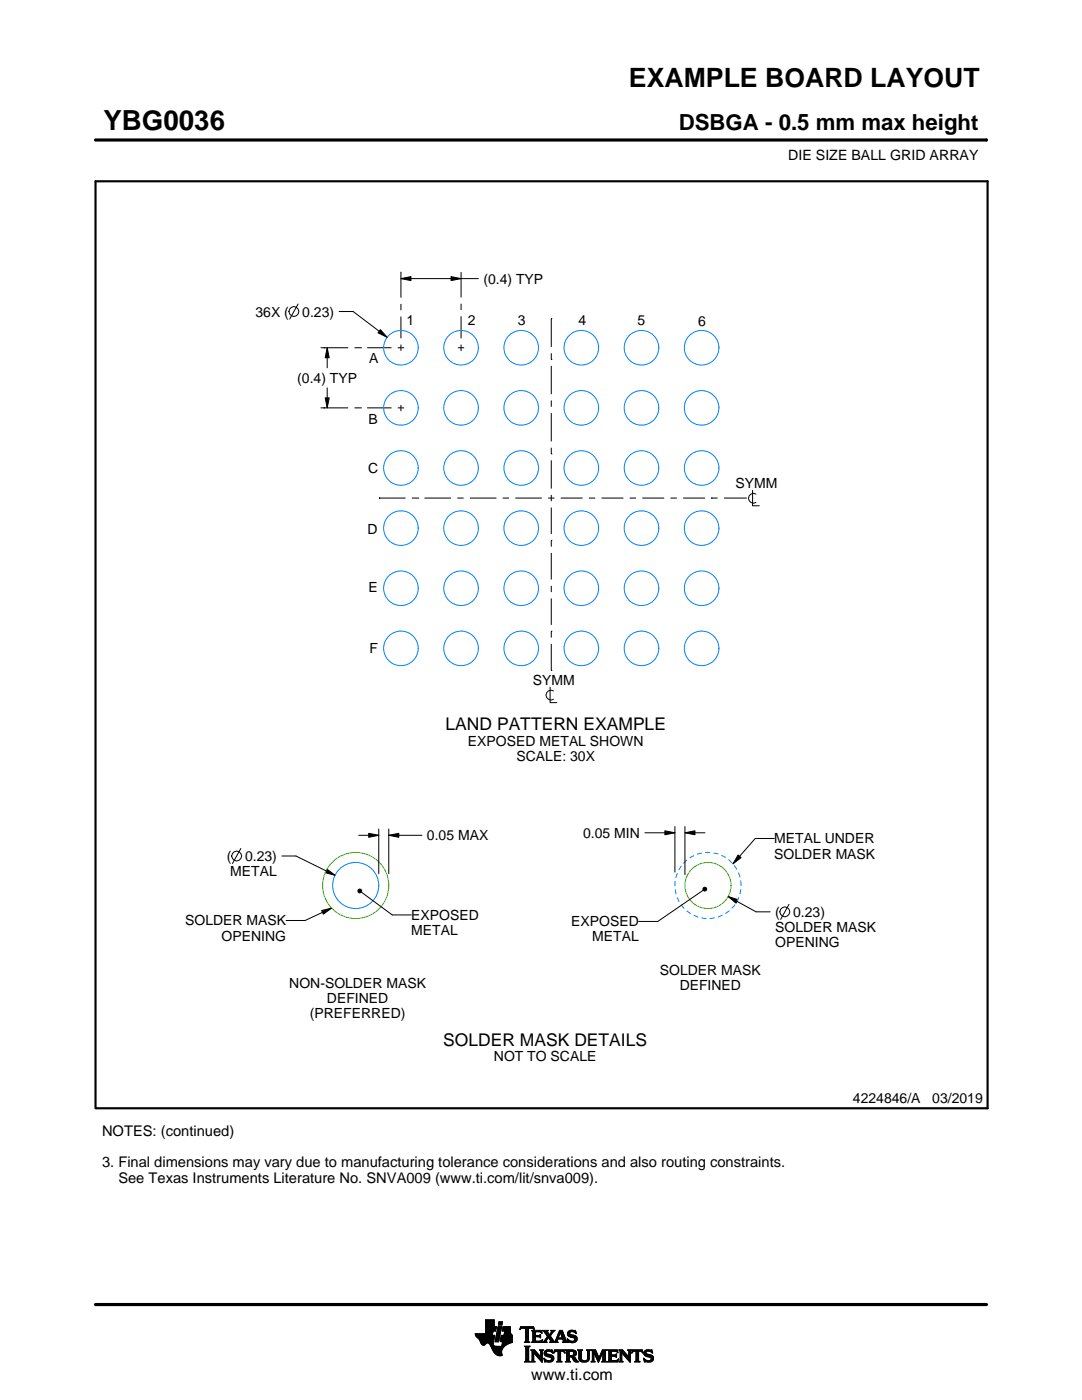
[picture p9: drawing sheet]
<svg xmlns="http://www.w3.org/2000/svg" width="216mm" height="279mm" viewBox="0 0 216 279" stroke-linecap="round" stroke-linejoin="round" font-family="sans-serif">
<g fill="none" stroke="#000" stroke-width=".2">
<path d="M19.1 27.9h177.7M196.8 27.7v.5M80 55.6l2-.4v.8zM80 54.2v5.2M80 55.6h15.5M90 55.2l2 .4-2 .4zM92 54.4v5M59.5 60.7l-1.7 3M64 69.4h5.5M64.6 69.4h.1M64.9 79.4h.8l-.4 2zM65.3 69.4l.4 2h-.8z"/>
<path d="M65.3 69.4v4M65.3 77.4v4M67.7 62.2h2.8l6.8 5.1M70.7 69.4h1.3M72 69.4h.1M73.3 69.4h4.8M75.9 65.8l1.4 1.5-1.9-.9zM79.4 69.4h1.2M80 60.7v1.2M80 63.2v4.3M80 68.8v1.2M91.4 69.4h1.2"/>
<path d="M92 60.6v1.3M92 63.1v4.4M92 68.8v1.3M110 71.8h.1M110 63.6h.1M110 63.6v5.6M110 70.5v1.3M110 73v5.7M110 79.9v1.3M64 81.4h5.5M64.6 81.4h.1M70.7 81.4h1.3"/>
<path d="M72 81.4h.1M73.2 81.4h4.9M75.6 99.4h.1M75.6 99.4h5.3M79.4 81.4h1.2M80 80.8v1.3M82.2 99.4h1.2M83.4 99.4h.1M84.7 99.4h5.3M91.2 99.4h1.3M93.8 99.4h5.2M100.3 99.4h1.3"/>
<path d="M102.8 99.4h5.3M109.4 99.4h1.2M110 90.6h.1M110 82.4v5.7M110 89.3v1.3M110 91.9v5.6M110 98.8v1.2M111.9 99.4h4.4M117.5 99.4h1.3M120 99.4h4.4M125.7 99.4h1.2M128.2 99.4h4.3"/>
<path d="M133.8 99.4h1.2M136.3 99.4h4.4M141.9 99.4h.1M141.9 99.4h1.3M144.4 99.4h4.4M148.8 99.4h.1M150.2 97.9v3h1.3M150.8 98.6a.98 .98 0 0 0-1.5 .8 .98 .98 0 0 0 1.5 .9M110 107.8h.1M110 101.3v5.3M110 107.8v1.3M110 110.4v5.3"/>
<path d="M110 116.9v1.3M110 119.4v5.3M109.8 137.1v3.1h1.3M110 126h.1M110 133.8h.1M110 126v1.2M110 128.5v5.3M110.4 137.9a.98 .98 0 0 0-1.5 .8 .98 .98 0 0 0 1.5 .9M48.1 169.3l-1.7 3M56.3 170.8h2.8l7.8 3.9M65.2 173.4l1.7 1.3-2-.5zM71.4 177.6l.3-.2 .3 .1 .2 .3-.2 .3-.3 .1-.3-.2z"/>
<path d="M71.6 166.7h4M72.1 178.1l6.2 4.5h3.8M73.6 166.3l2 .4-2 .4zM75.6 165.5v8.9M77.6 166.7l2-.4v.8zM77.6 165.5v8.9M77.6 166.7h6.6M128.7 166.2h6M132.7 165.8l2 .4-2 .4zM134.7 165v9.1M136.7 166.2l2-.4v.8zM136.7 165v9.6"/>
<path d="M136.7 166.2h4M140.3 177.3l.2-.2h.4l.1 .3-.1 .4h-.4l-.2-.2zM140.3 177.7l-9 6.2h-3.8M145.3 178.9l2 .6-.4 .7zM145.3 178.9l5.6 3.1h2.8M147.3 170.6l.6 .6-1.6 1.2zM154.5 167.3h-3.8l-4.4 5.1M64.2 181.7l2-.5-1.7 1.2zM66.2 181.2l-5.3 2.5h-3.8M157.4 180.5l-1.6 3M94.8 266.2h3.5M94.8 266.3h3.5"/>
<path d="M94.9 266.4h3.3M94.9 266.5h3.8l-.2 1.2M94.9 266.5h3.8M95 266.6h3.7M95 266.7h3.7M95.1 266.8h3.6M95.2 266.9h3.4M95.3 267h3.3M95.4 267.1h3.2M95.5 267.2h3.1M95.6 267.3h3M95.7 267.4h2.8"/>
<path d="M95.7 267.5h2.8M95.8 267.6h2.7M95.8 267.7h2.7M95.9 267.8h2.6M95.9 267.9h2.5M95.9 268h2.5M96 268h1.1M96 268.1h1M96.1 268.2h.8M96.1 268.3h.7M96.2 268.4h.6M96.3 268.4h.4"/>
<path d="M96.9 266.1h1.4M96.9 266h1.4M96.9 265.9h1.4M96.9 265.8h1.5M96.9 265.7h1.5M96.9 264.7l2.2 .1-.2 .9h-.5l-.2 .8M96.9 265.6h2M96.9 265.5h2M96.9 265.4h2M96.9 265.3h2.1M96.9 265.2h2.1M96.9 265.1h2.1"/>
<path d="M96.9 265h2.1M96.9 264.9h2.1M96.9 264.8h2.2M96.9 264.6h1.7M96.9 264.5h1.7M96.9 264.4h1.7M96.9 264.3h1.7M96.9 264.2h1.7M96.9 264.1h1.7M96.9 264h1.7M96.9 263.9h1.7M96.9 263.8h1.7"/>
<path d="M96.9 263.7h1.7M96.9 263.6h1.7M96.9 263.5h1.7M96.9 263.4h1.7M97.5 268h.9M97.6 268.1h.8M97.7 268.2h.7M97.7 268.3h.7M97.8 268.4h.6M97.9 268.5h.6M97.9 268.6h.7M98 268.7h1.1"/>
<path d="M98 268.8h2.6M98 268.8h2.5M98.1 268.9h2.3M98.1 269h2.3M98.1 269.1h2.2M98.2 269.2h2.1M98.2 269.2h2M98.2 269.3h2M98.3 269.4h1.9M98.3 269.5h1.8M98.4 269.6h1.7M98.4 268v.4l.3 .2 2 .1"/>
<path d="M98.5 269.7h1.6M98.5 267.7l-.1 .3M98.5 269.8h1.6M98.6 269.9h1.5M98.6 264.8v-1.4h-1.7v2.8h-2.1l.1 .3 .7 .8 .7 1.1 .3 .1 .6-.5 .4 .1 1 1.8 .8 .6h.8l-.1-1 .8-1M98.6 270h1.5M98.7 270h1.4M98.8 270.1h1.3M98.8 267.7h.7M98.8 267.6h.7M98.8 267.5h.7M98.9 270.2h1.2"/>
<path d="M98.9 267.4h.7M98.9 267.3h.7M98.9 267.2h.7M98.9 267.1h.7M98.9 267h.7M98.9 270.3h1.3M99 266.9h.6M99 266.9h.7M99 266.8h.7M99 266.7h.7M99 266.6h.7M99 266.5h.7"/>
<path d="M99.1 270.4h1.1M99.1 266.4h.7M99.1 266.3h.7M99.1 266.2h.7M99.1 266.1h.7M99.1 266h.7M99.2 265.9h.7M99.2 265.8h.7M99.2 270.4h1M99.2 265.7h.7M99.2 265.6h.7M99.2 265.5h.7"/>
<path d="M99.3 265.4h.6M99.3 265.4h.7M99.3 265.3h.7M99.3 265.2h.7M99.3 265.1h.7M99.3 265h.7M99.4 270.5h.8M99.4 264.9h.7M99.4 264.8h.7M99.4 264.8h.7l-.6 3h-.7zM99.4 264.5l.2-.7h.7l-.2 .7h-.7M99.5 264.4h.6"/>
<path d="M99.5 264.3h.7M99.5 264.2h.7M99.5 264.1h.7M99.5 264h.7M99.5 263.9h.7M99.6 263.8h.7M99.8 270.6h.1M99.8 267.7h2.4M99.8 267.6h2.4M99.8 267.5h2.4M99.9 267.4h2.3M99.9 267.3h2.3"/>
<path d="M99.9 267.2h2.3M99.9 267.1h2.3M99.9 267h2.3M99.9 266.9h2.3M100 266.9h2.2M100 266.8h2.2M100 266.7h2.2M100 266.6h2.2M100 266.5h2.2M100.1 268.6h.7M100.2 268.5h.7M100.2 268.4h.8"/>
<path d="M100.2 268.4h.9M100.2 268.3h1M100.2 268.2h1.2M100.2 265.6h1.6M100.2 268.1h1.4M100.2 265.5h1.6M100.2 268h1.6M100.3 265.4h1.5M100.3 268h1.7M100.3 267.9h1.9M100.3 265.3h1.5M100.3 267.8h1.9"/>
<path d="M100.3 265.2h1.5M100.3 265.1h1.5M100.3 265h1.5M100.4 264.9h1.4M100.4 264.8h1.4M100.6 266.5l.1-.8h-.5l.2-.9h1.4l.1 1.1 .3 .6v1.4l-1.3 .6M100.6 266.4h1.5M100.6 266.3h1.4M100.6 266.2h1.4M100.6 266.1h1.3M100.7 266h1.2M100.7 265.9h1.2"/>
<path d="M100.7 265.8h1.1M100.7 265.7h1.1M102.2 266.5h-2.2l-.2 1.1 .5 .2-.2 .9M103.7 265.3h.1M103.8 265.2h.2M103.8 265h2.8M103.8 264.9h2.7M103.9 264.8h2.6M104.7 267.8h1M104.7 271.8h1.1M104.7 268.7h1M104.8 267.7h.7"/>
<path d="M104.8 271.7h.8M104.9 265.2h.6M104.9 268.9h.6M104.9 267.6h.6M104.9 267.5l-.2 .3M104.9 267.5h.6M104.9 267.4h.6M104.9 267.3h.6M104.9 267.2h.6M104.9 267.1h.6M104.9 267h.6M104.9 266.8h.6"/>
<path d="M104.9 266.7h.6M104.9 266.6h.6M104.9 266.5h.6M104.9 266.4h.6M104.9 266.3h.6M104.9 266.2h.6M104.9 266.1h.6M104.9 265.9h.6M104.9 265.8h.6M104.9 265.7h.6M104.9 265.6h.6M104.9 265.5h.6"/>
<path d="M104.9 265.4h.6M104.9 265.3h.6M104.9 271.5h.6M104.9 269h.6M104.9 271.4h.6M104.9 271.4v-2.4l-.2-.4h1.1l-.3 .4v2.4M104.9 271.4l-.2 .4h1.1l-.3-.4M104.9 271.3h.6M104.9 271.2h.6M104.9 271.1h.6M104.9 271h.6M104.9 270.9h.6"/>
<path d="M104.9 270.8h.6M104.9 270.6h.6M104.9 270.5h.6M104.9 270.4h.6M104.9 270.3h.6M104.9 270.2h.6M104.9 270.1h.6M104.9 270h.6M104.9 269.9h.6M104.9 269.8h.6M104.9 269.6h.6M104.9 269.5h.6"/>
<path d="M104.9 269.4h.6M104.9 269.3h.6M104.9 269.2h.6M104.9 269.1h.6M105.5 267.5l.2 .3M105.5 267.5v-2.3l.7-.1 .4 .3-.1-.6h-2.6l-.1 .6 .4-.3 .7 .1v2.3M105.7 267.8h-1M105.9 271.8h.8M105.9 269.4h.8M106.1 269.5h.7M106.1 267.8h2M106.1 271.7h.5"/>
<path d="M106.2 269.6h.7M106.2 271.5h.3M106.2 265.6h1.8M106.2 269.8h.8M106.2 271.4h.3M106.2 271.4l-.3 .4h.8l-.2-.4M106.2 271.3h.3M106.2 271.2h.3M106.2 271.1h.3M106.2 271h.3M106.2 270.9h.3M106.2 270.8h.3"/>
<path d="M106.2 270.6h.3M106.2 270.5h.3M106.2 270.4h.3M106.2 270.3h.3M106.2 270.2h.3M106.2 270.1h.3M106.2 270h1M106.2 269.9h.9M106.2 269.8v1.6M106.2 269.8l-.3-.4h.8l1.2 1.4M106.3 267.7h1.8M106.3 265.7h1.8"/>
<path d="M106.3 267.6h.6M106.3 265.8h.6M106.3 267.5l-.2 .3M106.3 267.5h.5M106.3 267.4h.5M106.3 267.3h.5M106.3 267.2h.5M106.3 267.1h.5M106.3 267h.5M106.3 266.8h.5M106.3 266.7h1.6M106.3 266.6h1.6"/>
<path d="M106.3 266.5h.5M106.3 266.4h.5M106.3 266.3h.5M106.3 266.2h.5M106.3 266.1h.5M106.3 265.9h.5M106.4 265.2h.2M106.5 270h.1M106.5 270v1.4M106.5 265.3h.1M106.6 270.1h.7M106.7 270.2h.7"/>
<path d="M106.8 270.3h.7M106.8 265.9l.2-.1h.6l.6 .2-.2-.5h-1.9l.2 .3v1.7M106.8 265.9v.6h.8l.3-.2v.7M106.9 270.4h.7M107 270.5h.7M107.1 270.6h.7M107.2 270.8h1M107.3 270.9h.9M107.4 271h.8M107.5 271.1h.7M107.6 271.2h.6M107.6 266.5h.3"/>
<path d="M107.7 271.3h.5M107.7 269.4h.7M107.7 266.8h.2M107.7 267.6h.5M107.8 266.4h.1M107.8 271.4h.4M107.8 267h.1M107.8 265.8h.3M107.8 269.5h.5M107.9 271.5h.3M107.9 269.6h.3M107.9 267l-.3-.2h-.8l.1 .8h.9l.5-.2"/>
<path d="M107.9 269.8h.3M107.9 270.6h.3M107.9 270.5h.3M107.9 270.4h.3M107.9 270.3h.3M107.9 270.2h.3M107.9 270.1h.3M107.9 270h.3M107.9 269.9h.3M107.9 269.8v1M107.9 269.8l-.2-.4h.7l-.2 .4M108 271.7h.2"/>
<path d="M108 265.9h.1M108 267.5h.2M108.1 271.8h.1M108.1 266.1h.1M108.2 267.4h.1M108.2 269.8v2.1l-1.7-1.9M108.2 267.8h.9M108.3 267.4l-.2 .5-2-.1M108.3 265.6h1M108.5 267.7h.5M108.5 271.1l.8 .4h.5l.2-.1-.1-.4-1-.4-.3-.3 .1-.7 .7-.2 .6 .1 .2-.1 .1 .6-.9-.3-.3 .1-.1 .3 1.3 .4 .2 .6M108.5 271.1h.1"/>
<path d="M108.5 265.7h.7M108.5 271.2h.2M108.6 271.3h.2M108.6 270.1h.4M108.6 270h.4M108.6 270.2h.6M108.6 267.6h.4M108.6 271.4h.4M108.6 269.9h.4M108.6 270.3h1M108.6 265.8h.7M108.6 271.5h.8"/>
<path d="M108.6 269.8h.5M108.7 271.7h1.5M108.7 270.4h1.3M108.7 267.5h.3M108.7 271.8h.1M108.7 265.9h.6M108.7 269.6h1.5M108.8 267.4h.3M108.8 270.5h1.5M108.8 266.1h.6M108.8 269.5h1.4M108.8 267.3h.4"/>
<path d="M108.9 266.2h.6M108.9 267.2h.4M108.9 266.3h.6M108.9 270.6h1.5M109 267.1h.3M109 266.4h1M109.1 271.8h.9M109.1 269.4h.7M109.1 267h.9M109.1 266.5h.8M109.1 267.8h-.9M109.2 266.8h.8"/>
<path d="M109.2 266.6h.6M109.2 266.7h.7M109.2 266.7l-.6 .9-.4 .2M109.3 270.8h1.1M109.5 267.1h.6M109.6 267.2h.6M109.7 271.5h.7M109.7 267.3h.6M109.7 267.8l.2-.2-.5-.7-.4 .8 .1 .1M109.7 267.8h1.6M109.7 266.3h.4M109.7 267.4h.6"/>
<path d="M109.8 270.9h.7M109.8 266.2h.3M109.8 266.6l.9 1.2 1-2.3h.5l.8 2.1 .3 .2M109.8 267.5h.6M109.9 266.1h.3M109.9 269.8h.4M109.9 267.6h.6M109.9 267.7h.7M109.9 271.4h.5M109.9 265.9h.4M110 271h.5M110 265.6h.7"/>
<path d="M110 265.9l-.4 .5-.4-.6 .2-.3h-1.1l.9 1.2M110 265.9l.1-.2-.2-.2h.8l-.9 1.1M110 271.3h.5M110 265.8h.4M110 271.1h.5M110 271.2h.5M110.1 269.4h.1M110.1 265.7h.4M110.1 269.9h.2M110.2 270h.1M110.5 270h.1M110.5 269.9h.2"/>
<path d="M110.5 271.1l-.2 .5-.8 .3-.6-.2-.2 .1-.2-.7M110.5 269.8h.3M110.6 269.6h2.1M110.6 269.5h2M110.6 269.4h2M110.7 267.7h.5M110.8 267.6h.4M110.9 267.5h.3M110.9 267.4h.3M111 267.3h.3M111 267.2h1.8M111 267.1h1.8"/>
<path d="M111.1 267h.3M111.1 271.8h1M111.1 266.8h.4M111.2 266.7h.3M111.2 267.5l.1-.2h1l.1 .2M111.2 267.5v.3h.1M111.2 266.6h.3M111.3 266.5h.3M111.3 271.7h.6M111.3 266.4h.3M111.3 271.5h.6M111.3 267.8h-1.6"/>
<path d="M111.3 269.8h.6M111.4 266.3h.3M111.4 271.4h.5M111.4 271.4l-.1-1.7h-.4l-.4 .4 .2-.7h1.9l.1 .7-.3-.4h-.5v1.7M111.4 270.5h.5M111.4 270.4h.5M111.4 270.3h.5M111.4 270.2h.5M111.4 270.1h.5M111.4 270h.5M111.4 269.9h.5M111.4 271.4l-.3 .4h1l-.2-.4"/>
<path d="M111.4 271.3h.5M111.4 271.2h.5M111.4 271.1h.5M111.4 271h.5M111.4 270.9h.5M111.4 270.8h.5M111.4 270.6h.5M111.4 266.2h.3M111.4 266.1h.4M111.5 265.9h.9M111.5 265.8h.8M111.6 265.7h.7"/>
<path d="M111.6 265.6h.6M111.8 265.9l.4 1.1h-.8zM111.9 266.1h.5M111.9 266.2h.5M111.9 266.3h.6M112 266.4h.5M112 266.5h.6M112.1 266.6h.5M112.1 266.7h.6M112.1 266.8h.6M112.2 267h.5M112.2 267.8h1.1"/>
<path d="M112.3 267.3h.6M112.3 267.4h.6M112.4 267.5h.6M112.4 267.5v.3h-.2M112.4 269.8h.3M112.4 267.6h.6M112.4 267.7h.7M112.6 269.9h.1M112.6 270h.2M112.8 271.8h1M112.8 269.4h1.6M113 269.5h1.7"/>
<path d="M113 271.7h.7M113 269.6h1.9M113 271.5h.6M113 269.8h.6M113 271.4h.6M113 271.4l-.2 .4h1l-.2-.4M113 271.3h.6M113 271.2h.6M113 271.1h.6M113 271h.6M113 270.9h.6M113 270.8h1.5"/>
<path d="M113 270.6h1.6M113 270.5h1.8M113 270.4h.6M113 270.3h.6M113 270.2h.6M113 270.1h.6M113 270h.6M113 269.9h.6M113 269.8v1.6M113 269.8l-.2-.4h1.4l.6 .2 .2 .3v.4l-.2 .3-.4 .1M113.2 267.3h.2M113.2 267.4h.3"/>
<path d="M113.2 266.2h.5M113.2 266.3h.6M113.2 266.1h.5M113.3 267.5h.3M113.3 267.8h-1.1M113.3 266.4h.9M113.3 265.9h.4M113.3 267.6h.6M113.3 266.5h1.3M113.3 267.7h1.6M113.3 265.8h.5M113.3 267.8h.2"/>
<path d="M113.4 266.6h1.5M113.4 265.7h1.5M113.4 265.7l.5-.2 .7 .1 .2-.1 .1 .7-.7-.4h-.4l-.1 .3 .1 .2 .9 .2 .4 .3 .1 .5-.3 .5-.6 .2-.7-.2-.2 .1-.2-.7 .9 .5 .5-.1 .1-.3-.2-.3-1.1-.4-.2-.4zM113.5 266.7h1.5M113.5 265.6h1.4M113.6 271.4v-.6h.4l.7 1h.8M113.6 269.9l.1-.2 .7 .2v.4l-.4 .2M113.6 269.9v.6M113.7 267.8h1.1M113.8 266.8h1.3M113.8 265.5h.6M114 268h.4"/>
<path d="M114.1 270.9h.6M114.2 271h.6M114.2 271.1h.7M114.3 271.2h.6M114.3 267h.8M114.3 269.8h.7M114.3 270.4h.6M114.4 271.3h.6M114.4 270.7l1.1 1.1M114.4 270.7h.1M114.4 271.4h.7M114.4 269.9h.6"/>
<path d="M114.4 270.3h.6M114.5 267.6h.5M114.5 270.2h.5M114.5 270h.5M114.5 265.8h.4M114.5 270.1h.5M114.5 271.5h.7M114.6 271.7h.7M114.6 267.1h.6M114.6 267.5h.5M114.7 267.2h.5M114.7 267.4h.5"/>
<path d="M114.7 265.9h.3M114.7 267.3h.5M114.7 271.8h.8M114.8 266.1h.2M114.9 266.2h.1M115.3 269.4h.9M115.4 269.5h.7M115.5 269.6h.5M115.5 269.8h.5M115.5 269.8v1.4l.4 .5 .6 .2 .7-.1 .3-.3 .1-.5M115.5 271h.5M115.5 270.9h.5"/>
<path d="M115.5 270.8h.5M115.5 270.6h.5M115.5 270.5h.5M115.5 270.4h.5M115.5 270.3h.5M115.5 270.2h.5M115.5 270.1h.5M115.5 270h.5M115.5 269.9h.5M115.5 269.8l-.2-.4h.9l-.2 .4M115.5 271.1h.5M115.5 271.2h.5"/>
<path d="M115.5 271.3h.6M115.6 271.4h.6M115.7 271.5h.8M115.8 271.7h1.5M116 271l.2 .4 .5 .2 .4-.2 .2-.4M116 269.8v1.2M116 271.8h1.1M116.8 271.5h.6M117 269.4h.8M117.1 271.4h.4M117.2 269.5h.5M117.2 271.3h.4"/>
<path d="M117.2 269.6h.4M117.2 271.2h.4M117.2 271.1h.4M117.3 269.8h.3M117.3 271h.3M117.3 270.9h.3M117.3 270.8h.3M117.3 270.6h.3M117.3 270.5h.3M117.3 270.4h.3M117.3 270.3h.3M117.3 270.2h.3"/>
<path d="M117.3 270.1h.3M117.3 270h.3M117.3 269.9h.3M117.6 269.8l.2-.4h-.8l.2 .3 .1 1.3M117.6 269.8v1.2M118 271.8h.7M118 269.4h.8M118.1 269.5h.8M118.1 271.7h.5M118.2 269.6h.7M118.2 271.5h.3M118.2 269.8h.8"/>
<path d="M118.2 271.4h.3M118.2 269.8l-.2-.4h.8l.7 1.6 .7-1.6h.9l-.3 .4M118.2 271.4l-.2 .4h.7l-.2-.4M118.2 271.3h.3M118.2 271.2h.3M118.2 271.1h.3M118.2 271h.3M118.2 270.9h.3M118.2 270.8h.3M118.2 270.6h.3M118.2 270.5h.3M118.2 270.4h.3"/>
<path d="M118.2 270.3h.3M118.2 270.2h.3M118.2 270.1h.3M118.2 270h.9M118.2 269.9h.8M118.2 269.8v1.6M118.6 270.1h.5M118.6 270.2h.6M118.7 270.3h.5M118.7 270.4h.6M118.8 270.5h.5M118.8 270.6h.6"/>
<path d="M118.9 270.8h.5M118.9 270.9h.6M119 271h.8M119 271.1h.8M119.1 271.2h.6M119.1 271.3h.6M119.2 271.4h.4M119.2 271.5h.4M119.3 271.7h.2M119.3 271.8h.2M119.6 270.9h.3M119.6 270.8h.3"/>
<path d="M119.7 270.6h.3M119.7 270.5h.3M119.8 270.4h.3M119.8 270.3h.3M119.9 270.2h.3M119.9 270.1h.3M120 270h.8M120 269.9h.8M120 269.8h.8M120.1 271.8h1M120.1 269.6h.7M120.1 269.5h.8"/>
<path d="M120.2 269.4h.9M120.2 271.7h.7M120.3 271.5h.5M120.3 271.4h.5M120.3 271.4l-.2 .4h1l-.3-.4M120.3 271.4v-1.5l-.9 2-.9-2v1.5M120.3 271.3h.5M120.3 271.2h.5M120.3 271.1h.5M120.3 271h.5M120.3 270.9h.5M120.3 270.8h.5"/>
<path d="M120.3 270.6h.5M120.3 270.5h.5M120.3 270.4h.5M120.3 270.3h.5M120.3 270.2h.5M120.3 270.1h.5M120.8 269.8v1.6M121.2 271.8h2M121.2 269.4h1.9M121.4 269.5h1.8M121.4 271.7h1.9M121.5 269.6h1.7"/>
<path d="M121.5 271.5h1.8M121.5 269.8h.5M121.5 271.4h.5M121.5 269.8l-.3-.4h1.9l.2 .6M121.5 269.9h.5M121.5 269.8v1.6M121.5 271.3h.5M121.5 271.2h.5M121.5 271.1h.5M121.5 271h.5M121.5 270.9h.5M121.5 270.8h.5"/>
<path d="M121.5 270.6h1.5M121.5 270.5h1.5M121.5 270.4h1.5M121.5 270.3h.5M121.5 270.2h.5M121.5 270.1h.5M121.5 270h.5M122.6 270.4l.4-.2v.7l-.2-.2h-.8v.7l.2 .1M122.9 270.8h.1M122.9 270.3h.1M123 269.8h.3M123.1 271.4h.3"/>
<path d="M123.2 269.9h.1M123.3 270h.1M123.3 270l-.4-.3h-.8l-.1 .7M123.3 271.3h.1M123.4 271.2h.1M123.4 271.2l-.2 .6h-2l.3-.4M123.4 271.2l-.3 .3h-.4M123.5 271.8h.8M123.5 269.4h.7M123.6 269.5h.7M123.7 271.7h.5M123.7 269.6h.7"/>
<path d="M123.7 271.5h.4M123.7 269.8h.8M123.7 271.4h.4M123.7 271.4l-.2 .4h.8l-.2-.4M123.7 271.3h.4M123.7 271.2h.4M123.7 271.1h.4M123.7 271h.4M123.7 270.9h.4M123.7 270.8h.4M123.7 270.6h.4M123.7 270.5h.4"/>
<path d="M123.7 270.4h.4M123.7 270.3h.4M123.7 270.2h.4M123.7 270.1h.4M123.7 270h1M123.7 269.9h.9M123.7 269.8v1.6M123.7 269.8l-.2-.4h.7l1.2 1.4 .1-1M124.1 270v1.4M124.1 270h.1M124.2 270.1h.6M124.2 270.2h.7"/>
<path d="M124.3 270.3h.7M124.4 270.4h.7M124.5 270.5h.7M124.6 270.6h.7M124.7 270.8h1.1M124.8 270.9h1M124.9 271h.9M125 271.1h.8M125.1 271.2h.7M125.2 271.3h.6M125.2 269.4h.8M125.3 271.4h.5"/>
<path d="M125.4 269.5h.5M125.4 271.5h.4M125.4 269.6h.4M125.5 269.8h.3M125.5 269.8l-.3-.4h.8l-.2 .4M125.5 270.4h.3M125.5 270.3h.3M125.5 270.2h.3M125.5 270.1h.3M125.5 270h.3M125.5 269.9h.3M125.5 270.6h.3"/>
<path d="M125.5 270.5h.3M125.5 271.7h.3M125.6 271.8h.2M125.8 269.8v2.1l-1.7-1.9M126 270h.1M126.1 269.9h.1M126.1 269.8h.3M126.1 269.6h2.1M126.2 269.5h2M126.2 269.4h2M126.6 271.8h1.1M126.9 271.7h.6"/>
<path d="M126.9 271.5h.5M126.9 269.8h.5M126.9 271.4h.5M126.9 271.4v-1.7h-.5l-.3 .4 .1-.7h1.9l.2 .7-.4-.4h-.5v1.7M126.9 270.5h.5M126.9 270.4h.5M126.9 270.3h.5M126.9 270.2h.5M126.9 270.1h.5M126.9 270h.5M126.9 269.9h.5M126.9 271.4l-.3 .4h1.1l-.3-.4"/>
<path d="M126.9 271.3h.5M126.9 271.2h.5M126.9 271.1h.5M126.9 271h.5M126.9 270.9h.5M126.9 270.8h.5M126.9 270.6h.5M128 269.8h.3M128.1 269.9h.2M128.2 270h.1M128.4 271.1h.1M128.4 271.2h.2"/>
<path d="M128.5 271.3h.2M128.5 270.1h.4M128.5 270h.4M128.5 270.2h.6M128.5 271.4h.4M128.5 269.9h.4M128.5 270.3h1M128.5 271.5h.8M128.5 269.8h.5M128.6 271.7h1.5M128.6 270.4h1.3M128.6 271.8h.1"/>
<path d="M128.6 269.6h1.5M128.7 270.5h1.5M128.7 269.5h1.4M128.8 270.6h1.5M128.9 271.8h1M129 269.4h.7M129.1 270.8l-.6-.4 .1-.7 .5-.3 .8 .1 .2-.1 .1 .7-.8-.4-.4 .1-.1 .2 1.3 .5 .2 .6M129.1 270.8l.7 .2v.4l-.6 .1-.8-.4M129.2 270.8h1.1M129.6 271.5h.7M129.6 270.9h.8M129.8 269.8h.4"/>
<path d="M129.8 271.4h.5M129.9 271h.5M129.9 271.3h.5M129.9 271.1h.5M129.9 271.2h.5M129.9 269.4h.2M130 269.9h.2M130.1 270h.1M130.4 271.1l-.3 .5-.7 .3-.6-.2-.2 .1-.2-.7"/>
<circle cx="58.6" cy="62.2" r=".98"/>
<circle cx="47.2" cy="170.8" r=".98"/>
<circle cx="156.6" cy="182" r=".98"/>
</g>
<g fill="#000">
<path d="M80 55.6l2-.4v.8zM90 55.2l2 .4-2 .4zM65.3 69.4l.4 2h-.8zM75.9 65.8l1.4 1.5-1.9-.9zM64.9 79.4h.8l-.4 2zM65.2 173.4l1.7 1.3-2-.5zM71.4 177.6l.3-.2 .3 .1 .2 .3-.2 .3-.3 .1-.3-.2zM73.6 166.3l2 .4-2 .4zM77.6 166.7l2-.4v.8zM132.7 165.8l2 .4-2 .4zM136.7 166.2l2-.4v.8zM140.3 177.3l.2-.2h.4l.1 .3-.1 .4h-.4l-.2-.2z"/>
<path d="M145.3 178.9l2 .6-.4 .7zM147.3 170.6l.6 .6-1.6 1.2zM64.2 181.7l2-.5-1.7 1.2z"/>
</g>
<path d="M19.1 36.2h178v185h-178z" fill="none" stroke="#000" stroke-width=".43"/>
<path d="M19 27.9h177.8M19 260.3h177.8" fill="none" stroke="#000" stroke-width=".63"/>
<g fill="none" stroke="#0080ff" stroke-width=".2">
<circle cx="80" cy="69.4" r="3.5"/>
<circle cx="92" cy="69.4" r="3.5"/>
<circle cx="104" cy="69.4" r="3.5"/>
<circle cx="116" cy="69.4" r="3.5"/>
<circle cx="128" cy="69.4" r="3.5"/>
<circle cx="140" cy="69.4" r="3.5"/>
<circle cx="80" cy="93.4" r="3.5"/>
<circle cx="80" cy="81.4" r="3.5"/>
<circle cx="92" cy="93.4" r="3.5"/>
<circle cx="92" cy="81.4" r="3.5"/>
<circle cx="104" cy="81.4" r="3.5"/>
<circle cx="104" cy="93.4" r="3.5"/>
<circle cx="116" cy="93.4" r="3.5"/>
<circle cx="116" cy="81.4" r="3.5"/>
<circle cx="128" cy="81.4" r="3.5"/>
<circle cx="128" cy="93.4" r="3.5"/>
<circle cx="140" cy="93.4" r="3.5"/>
<circle cx="140" cy="81.4" r="3.5"/>
<circle cx="80" cy="117.4" r="3.5"/>
<circle cx="80" cy="105.4" r="3.5"/>
<circle cx="92" cy="117.4" r="3.5"/>
<circle cx="92" cy="105.4" r="3.5"/>
<circle cx="104" cy="117.4" r="3.5"/>
<circle cx="104" cy="105.4" r="3.5"/>
<circle cx="116" cy="105.4" r="3.5"/>
<circle cx="116" cy="117.4" r="3.5"/>
<circle cx="128" cy="105.4" r="3.5"/>
<circle cx="128" cy="117.4" r="3.5"/>
<circle cx="140" cy="117.4" r="3.5"/>
<circle cx="140" cy="105.4" r="3.5"/>
<circle cx="80" cy="129.4" r="3.5"/>
<circle cx="92" cy="129.4" r="3.5"/>
<circle cx="104" cy="129.4" r="3.5"/>
<circle cx="116" cy="129.4" r="3.5"/>
<circle cx="128" cy="129.4" r="3.5"/>
<circle cx="140" cy="129.4" r="3.5"/>
<circle cx="71" cy="176.7" r="4.6"/>
</g>
<g fill="none" stroke="#6ef200" stroke-width=".2">
<circle cx="71" cy="176.7" r="6.6"/>
<circle cx="141.3" cy="176.7" r="4.6"/>
</g>
<path d="M147.9 176.7a6.6 6.6 0 0 0-9.7-5.8 6.6 6.6 0 0 0-.8 11.2 6.6 6.6 0 0 0 10.4-4.4l.1-1" fill="none" stroke="#0080ff" stroke-width=".2" stroke-dasharray="1 .7" stroke-linecap="butt"/>
<text font-size="5.5" x="20.6" y="26">YBG0036</text>
<text font-size="5.3" x="125.5" y="17.4">EXAMPLE BOARD LAYOUT</text>
<text font-size="4.4" x="135.4" y="26">DSBGA - 0.5 mm max height</text>
<g font-size="3.5">
<text x="88.9" y="145.7">LAND PATTERN EXAMPLE</text>
<text x="88.4" y="208.7">SOLDER MASK DETAILS</text>
</g>
<text font-size="3.2" x="106" y="275.3">www.ti.com</text>
<g font-size="2.9">
<text x="20.4" y="226.7">NOTES: (continued)</text>
<text x="20.4" y="233">3. Final dimensions may vary due to manufacturing tolerance considerations and also routing constraints.</text>
<text x="23.6" y="236.1">See Texas Instruments Literature No. SNVA009 (www.ti.com/lit/snva009).</text>
</g>
<g font-size="2.8">
<text x="157.3" y="32">DIE SIZE BALL GRID ARRAY</text>
<text x="96.5" y="56.6">(0.4) TYP</text>
<text x="51" y="63.2">36X (</text>
<text x="60.3" y="63.2">0.23)</text>
<text x="81.1" y="64.9">1</text>
<text x="93.4" y="64.8">2</text>
<text x="103.3" y="64.9">3</text>
<text x="115.5" y="64.9">4</text>
<text x="127.2" y="64.9">5</text>
<text x="139.3" y="65">6</text>
<text x="59.3" y="76.4">(0.4) TYP</text>
<text x="73.6" y="72.5">A</text>
<text x="73.5" y="84.6">B</text>
<text x="73.5" y="94.4">C</text>
<text x="146.7" y="97.4">SYMM</text>
<text x="73.3" y="106.5">D</text>
<text x="73.6" y="118.1">E</text>
<text x="73.7" y="130.3">F</text>
<text x="106.3" y="136.7">SYMM</text>
<text x="93.4" y="148.8">EXPOSED METAL SHOWN</text>
<text x="103.1" y="151.8">SCALE: 30X</text>
<text x="85.2" y="167.7">0.05 MAX</text>
<text x="116.4" y="167.2">0.05 MIN</text>
<text x="45.3" y="171.8">(</text>
<text x="48.9" y="171.8">0.23)</text>
<text x="154.5" y="168.3">METAL UNDER</text>
<text x="154.5" y="171.3">SOLDER MASK</text>
<text x="46" y="174.8">METAL</text>
<text x="36.9" y="184.7">SOLDER MASK</text>
<text x="82.1" y="183.6">EXPOSED</text>
<text x="114" y="184.9">EXPOSED</text>
<text x="154.7" y="186">SOLDER MASK</text>
<text x="154.7" y="183">(</text>
<text x="158.3" y="183">0.23)</text>
<text x="44.2" y="187.7">OPENING</text>
<text x="82.1" y="186.6">METAL</text>
<text x="118.2" y="187.9">METAL</text>
<text x="154.7" y="189">OPENING</text>
<text x="57.7" y="197.1">NON-SOLDER MASK</text>
<text x="131.7" y="194.5">SOLDER MASK</text>
<text x="135.6" y="197.5">DEFINED</text>
<text x="61.8" y="203.1">(PREFERRED)</text>
<text x="65.2" y="200.1">DEFINED</text>
<text x="98.6" y="211.8">NOT TO SCALE</text>
<text x="170.2" y="220.2">4224846/A</text>
<text x="186" y="220.2">03/2019</text>
</g>
</svg>
